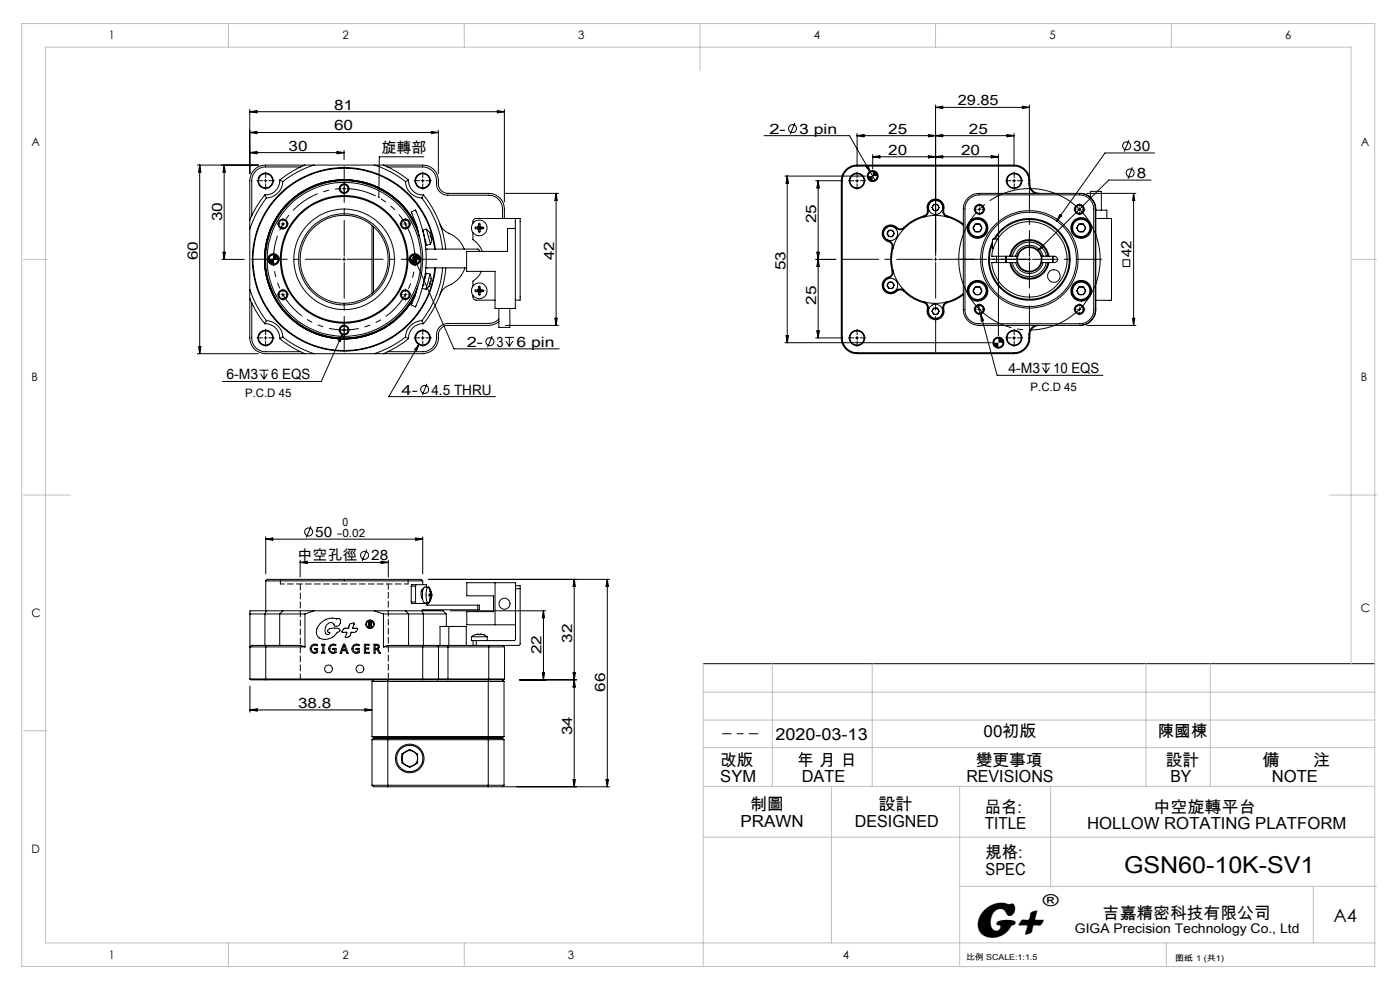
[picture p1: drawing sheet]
<svg xmlns="http://www.w3.org/2000/svg" width="297mm" height="210mm" viewBox="0 0 297 210" stroke-linecap="round" stroke-linejoin="round" font-family="sans-serif">
<g fill="none" stroke="#000" stroke-width=".21">
<path d="M41.9 35h12.9M42.4 35l.2 1.5h-.5zM42.4 35v40M47.6 35v20M47.6 35l.2 1.5h-.5zM53 23.2v13.7M53 23.7l1.5-.2v.4zM53 28.1l1.5-.2v.5zM53 28.1h40M53 23.7h54M53 32.4h20M53 32.4l1.5-.3v.5z"/>
<path d="M56 38.3h.7M56.3 38v.7M59.3 38.2a3 3 0 0 1-3.1 3.1M59.3 38.2l.7 .3M60 38.5a3.7 3.7 0 0 1-3.5 3.5M63.8 35.4h-7.5a2.88 2.88 0 0 0-2.9 2.9v7.5M64.7 35a22.5 22.5 0 0 0-5.4 3.2M66.6 35a20.7 20.7 0 0 0-6.6 3.5M71.5 32.1l1.5 .3-1.5 .2zM73 39.7v.6M73 31.9v2M79.4 35a20.7 20.7 0 0 1 6.6 3.5"/>
<path d="M81.4 35a22.5 22.5 0 0 1 5.3 3.2M82.2 35.4h7.5a3 3 0 0 1 2.9 3.6 2.41 2.41 0 0 0 2.4 2.4h8.7a2.93 2.93 0 0 1 2.9 2.9v2M86 38.5a3.7 3.7 0 0 0 3.5 3.5M86.7 38.2a3 3 0 0 0 3.1 3.1M86.7 38.2l-.7 .3M89.3 38.3h.7M89.7 38v.7M89.9 33.3h-9.4l-.1 8.5M91.5 27.9l1.5 .2-1.5 .3zM93 27.6v9.3M105.5 23.5l1.5 .2-1.5 .2zM107 23.2v19.7"/>
<path d="M162.1 28.8h18.1l4.4 7.7M166.5 37.4h17.2M167 37.4v35.3M167 37.4l.3 1.5h-.5zM168.6 26.1l-1 2.4M173 38.3h5.5M173.6 38.3v33.4M173.6 38.3l.2 1.6h-.5zM178.5 38.3v33.4M181.5 38.3h.6M181.8 38v.7M181.8 35a3.4 3.4 0 0 0-3.3 3.3"/>
<path d="M181.8 35h33.3M181.8 28.3v6.7M181.8 28.8h33.3M181.8 28.8l1.5-.3v.5zM183.7 35.3l.4-.2 .5 1.4zM184.6 36.5l1 1.7M185.1 33.3h26.7M185.1 32.8v3.1M185.1 33.3l1.6-.3v.5zM185.1 36.4h-.1a1.05 1.05 0 0 0-.8 1M186.1 37.4v.1a.97 .97 0 0 1-1 .8M197 28.5l3 .5v-.5l-3 .5z"/>
<path d="M197 33v.5l3-.5v.5zM198.5 22.3v31.2M198.5 22.8l1.5-.3v.5zM198.5 22.8h19.9M210.3 33l1.5 .3-1.5 .2zM211.8 32.8v38.4M213.6 28.5l1.5 .3-1.5 .2zM214.8 38.3h.7M215.1 38v.7M215.1 35a3.6 3.6 0 0 1 3.4 4.4 1.95 1.95 0 0 0 2 1.6M215.1 28.3v6.7M216.9 22.5l1.5 .3-1.5 .2z"/>
<path d="M218.4 22.3v15.9M239.5 29.7l-1 2.5M240.2 35.5l-.9 2.4M244.2 38.2h-9l-15 14.9M244.9 32.4h-10.5l-10.2 14.5M47.1 55h4.7M47.3 53.5h.5l-.2 1.5zM56.2 41.3a22.9 22.9 0 0 0-3.2 5.4M56.2 41.3l.3 .7M56.5 42a21.8 21.8 0 0 0-3.5 6.6M57.7 55h.6M58 54.7v.6"/>
<path d="M58 54h-.1a.91 .91 0 0 0-.9 1M59 55a1.02 1.02 0 0 1-1 1M59.7 47.5h.7M60 47.2v.7M72.7 55h.6M72.7 40h.6M73 54.7v.6M78.9 47.8v14.5M79.2 48.1v13.9M85.7 47.5h.6M86 47.2v.7M87.6 54.7l.4-.2 .4 1.4z"/>
<path d="M87.6 54.1l.8 1.8M87.6 54.1l.8 1.3-.4 .2zM87.7 55h.6M88 54.7v.6M88 54a1.02 1.02 0 0 0-1 1M88.4 55.9l7.9 18.1h22.3M88.4 48.1a16.9 16.9 0 0 0-24.1-7.6 16.9 16.9 0 0 0-4.6 24.9 16.9 16.9 0 0 0 25.2 1.5M88.5 48.3a16.9 16.9 0 0 0-24.1-7.8 16.9 16.9 0 0 0-4.7 24.9 16.9 16.9 0 0 0 25.2 1.5M88.7 49a16.8 16.8 0 0 0-25.5-7.6 16.8 16.8 0 0 0-.8 26.7 16.8 16.8 0 0 0 25.9-6.2M88.9 49.9h.1M89 50.2l-.2-.5a16.9 16.9 0 0 0-1.6-4.7l.9-.5a24.1 24.1 0 0 1 0 20.6l-.9-.4 1.5-4M89 55l-.1 .4a.88 .88 0 0 1-.9 .6"/>
<path d="M89.5 42a20.7 20.7 0 0 1 4.4 10.8M89.8 41.3a21.2 21.2 0 0 1 4.7 11.5M89.8 41.3l-.3 .7M89.9 49.6h.1M90.1 58.7l.1 .1M90.3 51.3h-.1M90.3 56.8h8.7M90.3 52.8h11.2l.2 .5M90.5 48.6l.6 .7M90.5 48.6l.8 3.2M90.5 48.6l-.8 .2 .8 3v.2l.8-.2M91.1 49.3h.1"/>
<path d="M91.1 49.3l.3 .5-.1 .1 .2 .4v.6M91.2 58.2l.2 .9M91.2 58.2l-.8-.2-.8 3.2 .7 .2M91.2 58.2l-.9 3.2M91.4 59.1h.1M91.4 59.1v.6h-.1l-.1 .3 .1 .1-.3 .6M91.5 50.9l-.2 .9M91.5 50.9h.1M92.2 52.8a19.3 19.3 0 0 0-29.6-14.1 19.3 19.3 0 0 0 .3 32.8 19.3 19.3 0 0 0 29.4-14.7M92.4 52.8a19.5 19.5 0 0 0-29.8-14.2 19.5 19.5 0 0 0 .3 33 19.5 19.5 0 0 0 29.5-14.8M93.3 47.5a4.6 4.6 0 0 0 2.9 2.5l1.3 1.2 1 1.6M93.9 56.8a21 21 0 0 1-4.4 11.2"/>
<path d="M94.6 56.8a21.3 21.3 0 0 1-4.8 11.9M98.6 56.8a6.4 6.4 0 0 1-4 4.1l-.8 .7-.5 .9M100.3 49.3v1.5l1.3 1.2 .7 1.3M101.4 48.4h.6M101.4 48.1v.4M101.5 47.5a.32 .32 0 0 1 .4 .1 .32 .32 0 0 1-.1 .4l.2 .1a.35 .35 0 0 1 .3 0 .35 .35 0 0 1 .2 .4 .46 .46 0 0 0-.6 .1 .46 .46 0 0 0-.1 .6 .28 .28 0 0 1-.3-.1 .28 .28 0 0 1 0-.4l-.1-.1a.35 .35 0 0 1-.4 0 .35 .35 0 0 1-.1-.4 .48 .48 0 0 0 .5-.1 .48 .48 0 0 0 .1-.6zM101.5 48h.3M101.5 48.7h.3M101.7 48v.7M102 48.1v.4M102.1 57.6l-.5 .9-1.3 1.1v1.1M107 46.3a7.2 7.2 0 0 0-.2-3.2 3.3 3.3 0 0 0-3.1-2.1h-8.7a2.16 2.16 0 0 1-2-2.7 3.3 3.3 0 0 0-3.3-3.3h-33.4a3.3 3.3 0 0 0-3.3 3.3v33.4a3.4 3.4 0 0 0 3.3 3.3h33.4a3.4 3.4 0 0 0 3.3-4 2.04 2.04 0 0 1 2-2h8.7l1.3-.3 .8-.5"/>
<path d="M107.2 41h11.3M109.3 46.3v19.1h-4.3v-7.8h-6v-4.3h8.7v-4.8h1.6M109.3 46.3h1v17.4h-1M109.3 46.3h-8.3a.78 .78 0 0 0-.7 1M118 41v28M118 41l.2 1.5h-.5zM173 55h4.3M173.3 53.5h.5l-.2 1.5zM173.6 55l.2 1.5h-.5zM188.6 48.9h.7l.4 .6-.4 .7h-.7l-.4-.7zM188.6 59.9h.7l.4 .6-.4 .7h-.7l-.4-.7zM189.4 57.4a1.41 1.41 0 0 1-1.2 1.7 1.62 1.62 0 0 0-.5 2.5 1.62 1.62 0 0 0 2.6-.1l.9-.2 .7 .4"/>
<path d="M189.4 52.7a8.8 8.8 0 0 0 0 4.7M189.4 57.4a9.4 9.4 0 0 0 2.5 4.3M191.9 48.4a1.39 1.39 0 0 1-2.1-.2 1.62 1.62 0 0 0-2.4 .8 1.62 1.62 0 0 0 1.3 2.1l.6 .6 .1 1M191.9 48.4a9.9 9.9 0 0 0-2.5 4.3M196 46a10.1 10.1 0 0 0-4.1 2.4M196 46a1.44 1.44 0 0 0 .9-1.9 1.61 1.61 0 0 1 1.9-1.7 1.61 1.61 0 0 1 1.2 2.3l.3 .9 .7 .4M196 46a9.1 9.1 0 0 1 5 0M198.1 43.3h.8l.3 .7-.3 .7h-.8l-.4-.7zM198.2 55h.6M198.5 54.7v.6M201 46l1.6 .7 1.8 1.1M204.4 47.5a11.6 11.6 0 0 0-3.8-1.9 1.7 1.7 0 0 1-.3-1.8 1.83 1.83 0 0 0-2.3-1.5 1.83 1.83 0 0 0-1.3 2.4 1.25 1.25 0 0 1-1.3 1.3 11.8 11.8 0 0 0-4 2.5 1.7 1.7 0 0 1-1.7-.6 1.81 1.81 0 0 0-2.5 1.1 1.81 1.81 0 0 0 1.5 2.3 1.39 1.39 0 0 1 .4 1.9 16.2 16.2 0 0 0 .1 4.9l-.2 .3a2.97 2.97 0 0 0-1.8 1.7 1.81 1.81 0 0 0 1 2 1.81 1.81 0 0 0 2.2-.4 1.4 1.4 0 0 1 1.8 .5 11.6 11.6 0 0 0 4.1 2.2 1.7 1.7 0 0 1 .4 1.8 1.83 1.83 0 0 0 2.2 1.6 1.83 1.83 0 0 0 1.3-2.4 1.29 1.29 0 0 1 1.4-1.4l1.6-.7 1.2-.8"/>
<path d="M205.4 42l1-.7 1.3-.3h21.4a3.4 3.4 0 0 1 3.4 3.3v21.4a3.4 3.4 0 0 1-3.4 3.3h-21.4a3.4 3.4 0 0 1-3.3-3.3v-21.4l.2-1.2zM205.4 42.4l1-.8 1.3-.3h21.3a3 3 0 0 1 3 3v21.4a2.93 2.93 0 0 1-3 3h-21.3a3 3 0 0 1-3-3v-21.8l.3-.8zM206.8 44.7a1 1 0 0 1 .9-1.3 1 1 0 0 1 1.1 1.1 1 1 0 0 1-1.3 .9M206.9 47.5h1l.4 .9-.4 .8h-1l-.5-.8zM207.4 44.4h.7M207.8 44.1v.7M210.9 50.7a8.7 8.7 0 0 1 14.7-.5 8.7 8.7 0 0 1-6.2 13.4 8.7 8.7 0 0 1-9.2-11.5l.3-.8M211.1 50.7a8.5 8.5 0 0 1 14.4-.2 8.5 8.5 0 0 1-6.4 13 8.5 8.5 0 0 1-8.6-11.7M211.4 54.4v1.3M211.6 50.7l-1 .1-.1 1.9h.2M213.4 54.4v1.3M214.2 55.7a4.2 4.2 0 0 0 4.2 3.5 4.2 4.2 0 0 0 4.1-3.5"/>
<path d="M214.2 54.4a4.2 4.2 0 0 1 4.2-3.6 4.2 4.2 0 0 1 4.1 3.6M214.4 55.7a4 4 0 0 0 4 3.3 4 4 0 0 0 3.9-3.3M214.4 54.4a4 4 0 0 1 4-3.4 4 4 0 0 1 3.9 3.4M214.8 55.7a3.7 3.7 0 0 0 3.6 3 3.7 3.7 0 0 0 3.6-3M214.8 54.4a3.7 3.7 0 0 1 3.6-3 3.7 3.7 0 0 1 3.6 3M215.4 55.7a3 3 0 0 0 3 2.3 3 3 0 0 0 2.9-2.3M215.4 54.4a3 3 0 0 1 3-2.4 3 3 0 0 1 2.9 2.4M215.8 54.4h-5.4a8 8 0 0 1 12.2-6.2 8 8 0 0 1 0 13.6 8 8 0 0 1-12.2-6.1h5.4M215.8 55.7a2.67 2.67 0 0 0 2.6 2 2.67 2.67 0 0 0 2.5-2M215.8 54.4a2.65 2.65 0 0 1 2.6-2.1 2.65 2.65 0 0 1 2.5 2.1M215.8 54.4v1.3M218.1 55h.6"/>
<path d="M218.4 54.7v.6M219.6 41a2.48 2.48 0 0 1-1.3-2.7 3.1 3.1 0 0 0-3.2-3.1h-33.3a3.1 3.1 0 0 0-3.1 3.1v33.4a3.1 3.1 0 0 0 3.1 3.1h33.3a3.2 3.2 0 0 0 3.2-3.8l.3-1.1 1-.9M220.9 54.4h2.8a.67 .67 0 0 1 .7 .6 .67 .67 0 0 1-.7 .7h-2.8M220.9 54.4v1.3M221.2 51.9l.3 .3-1.3 .9zM223.3 54.4v1.3M224.8 45.5l.4 .3-1 1.1zM228 44.7a1.01 1.01 0 0 1 .9-1.3 1.01 1.01 0 0 1 1.1 1.1 1.01 1.01 0 0 1-1.3 .9M228.6 44.4h.7M228.9 47.5h.9l.5 .9-.5 .8h-.9l-.5-.8zM229 44.1v.7M229 41a3.4 3.4 0 0 1 3.4 3.3v21.4a3.4 3.4 0 0 1-3.4 3.3"/>
<path d="M230.5 41h10.5M231.3 41.8v-1.2h2.3v4M232.4 49.8v.1M232.5 46.3h3.3v17.4h-3.3M232.5 44.6h2.3v1.7M238.2 55.1h1.5v1.4h-1.5zM240.5 41v28M240.5 41l.2 1.5h-.5zM41.9 75h12.9M42.1 73.5h.5l-.2 1.5zM53 61.4a21.8 21.8 0 0 0 3.5 6.6M53 63.4a21.1 21.1 0 0 0 3.2 5.3"/>
<path d="M53.4 64.2v7.5a2.88 2.88 0 0 0 2.9 2.9h7.5M55 78.5h2M55.3 79.3l.7 1.1M56 71.7h.7M56 78.5v1.9M56.2 68.7a3 3 0 0 1 3.1 3.1M56.3 71.4v.6M56.5 68a3.7 3.7 0 0 1 3.5 3.5M56.5 68l-.3 .7M56.7 79.3l-.7 1.1M59.3 71.8a21.1 21.1 0 0 0 5.4 3.2M59.7 62.5h.7"/>
<path d="M60 71.5a21.8 21.8 0 0 0 6.6 3.5M60 71.5l-.7 .3M60 62.2v.7M72.6 70.9l-4.4 10h-21M72.6 70.9l-.4 1.5-.4-.2zM72.7 70h.6M73 69.7v.6M85.7 62.5h.6M86 71.5a21.8 21.8 0 0 1-6.6 3.5M86 71.5l.7 .3M86 62.2v.7M86.7 71.8a21.1 21.1 0 0 1-5.3 3.2"/>
<path d="M88.1 62.8l-1.8 2.7-1.4 1.4M88.1 62.6l-1.2 2.1-2 2.2M88.9 73l-6.4 11.1h22.6M88.9 73l-.5 1.4-.5-.3zM89.3 71.7h.7M89.5 68a3.7 3.7 0 0 0-3.5 3.5M89.5 68l.3 .7M89.7 71.4v.6M89.8 60.4h.1M89.8 68.7a3 3 0 0 0-3.1 3.1M91 60.7l-.7 .7M91 60.7h.1"/>
<path d="M100.3 62.7a.73 .73 0 0 0 .7 1h4M101.4 61.7h.6M101.4 61.5v.4M101.5 60.8a.32 .32 0 0 1 .4 .2 .32 .32 0 0 1-.1 .4l.2 .1a.35 .35 0 0 1 .3 0 .35 .35 0 0 1 .2 .3v.1a.46 .46 0 0 0-.6 0 .46 .46 0 0 0-.1 .6 .3 .3 0 0 1-.3-.1 .3 .3 0 0 1 0-.4l-.1-.1a.35 .35 0 0 1-.4 0 .35 .35 0 0 1-.1-.3v-.1a.48 .48 0 0 0 .5-.1 .48 .48 0 0 0 .1-.6zM101.5 61.3h.3M101.5 62h.3M101.7 61.3v.7M102 61.5v.4M104.4 71.3l-1 2.4M105.8 67.7l-.9 .7-.8 .2h-9.1a2.51 2.51 0 0 0-2.4 3.1 2.88 2.88 0 0 1-2.9 2.9h-7.5M105.8 65.4v4.1h2.4v-4.1M107.1 71.6h1.9"/>
<path d="M107.2 69h11.3M107.4 72.3l.7 1.2M108.1 71.6v1.9M108.8 72.3l-.7 1.2M117.7 67.5h.5l-.2 1.5zM166.5 72.7h43.8M166.8 71.2h.5l-.3 1.5zM173 71.7h5.5M173.3 70.2h.5l-.2 1.5zM181.5 71.7h.6M181.8 71.4v.6M191.9 61.7a9.6 9.6 0 0 0 4.1 2.3"/>
<path d="M196 64a1.4 1.4 0 0 1 .9 1.9 1.62 1.62 0 0 0 1.9 1.7 1.62 1.62 0 0 0 1.2-2.2l.3-1 .7-.4M196 64a10 10 0 0 0 5 0M198.1 65.4h.8l.3 .6-.3 .7h-.8l-.4-.7zM204.4 62.3l-1.8 1.1-1.6 .6M206.8 65.9a1 1 0 0 1 .9-1.3 1 1 0 0 1 1.1 1.1 1 1 0 0 1-1.3 .9M206.9 60.8h1l.4 .9-.4 .8h-1l-.5-.8zM207.4 65.6h.7M207.5 64.7l.5 1.9M207.8 65.3v.7M208 66.6l3.5 13h22.5M208 66.6l.7 1.4-.5 .1zM211.8 71.7h-.1a.97 .97 0 0 0-.9 1"/>
<path d="M212.8 72.7a1.02 1.02 0 0 1-1 1M214.8 71.7h.7M215.1 71.4v.6M220.5 69a2.1 2.1 0 0 0-2 2.7 3.4 3.4 0 0 1-3.4 3.3h-33.3a3.4 3.4 0 0 1-3.3-3.3M220.9 77.2h1.9M221.2 78l.7 1.1M221.9 77.2v1.9M222.6 78l-.7 1.1M228 65.9a1.01 1.01 0 0 1 .9-1.3 1.01 1.01 0 0 1 1.1 1.1 1.01 1.01 0 0 1-1.3 .9M228.6 65.6h.7M228.9 60.8h.9l.5 .9-.5 .8h-.9l-.5-.8zM229 65.3v.7"/>
<path d="M230.5 69h10.5M232.4 60.1v.1M240.2 67.5h.5l-.2 1.5zM90.6 81.4l-1 2.4M56.4 113.9v7.8M56.4 114.4h33.3M56.4 114.4l1.5-.3v.5zM63.7 118.8v3.6M63.7 119.3h18.7M63.7 119.3l1.5-.2v.4zM66 111.6l-1 2.4M77.8 116.6l-1 2.4"/>
<path d="M80.9 119.1l1.5 .2-1.5 .2zM82.4 118.8v3.6M88.2 114.1l1.5 .3-1.5 .2zM89.7 113.9v7.8M53 130.2h3.2M56.2 130.2h3.1M56.2 130.2v6.7M56.4 136.9h-1.6a2.09 2.09 0 0 0-1.8 .3h11.7M56.4 136.9h7.4l.9 .3M56.4 123.2h33.3M56.4 123.2l.3-.3h32.7l.3 .3M56.4 123.2v6.4"/>
<path d="M56.4 136.9v7.3M56.6 129.6h3.4M56.6 129.6h-3.6v14.4M56.6 129.6l-.4 .6M59.3 130.2h5.4M59.3 130.2v6.7M59.5 122.9v1M60 129.6h6.6M60 129.6l-.7 .6M64.7 130.2v7M66.1 136.8l.7-.2 .5 .1v.3a.76 .76 0 0 0-1.2 .4 .76 .76 0 0 0 1 .9v-.5h-.4v-.3h.7v.9a1.01 1.01 0 0 1-1.4-.2 1.01 1.01 0 0 1 .1-1.4zM66.6 129.6h12.8"/>
<path d="M66.6 129.6l-1.9 .6M67.9 132.2a3.6 3.6 0 0 1 3.6-.9l.3-.1a.92 .92 0 0 1 .4 1 .92 .92 0 0 1-.9 .7l-.3-.2a.9 .9 0 0 0-.9-.7 .9 .9 0 0 0-.9 .7 1.21 1.21 0 0 0 .3 1.9l.3-.1 .2-.3a.34 .34 0 0 1-.5-.4 2.19 2.19 0 0 1 2.6-.3 .6 .6 0 0 1-.6 .7 2.79 2.79 0 0 1-4 .9 2.03 2.03 0 0 1 .4-2.9zM68.3 136.7h.6v.2h-.2v1.5h.2v.2h-.6v-.2h.2v-1.5h-.2zM70.1 136.8l.9-.1h.2v.3a.76 .76 0 0 0-1.2 .4 .76 .76 0 0 0 1 .9v-.5h-.4v-.3h.7v.9a1.01 1.01 0 0 1-1.4-.2 1.01 1.01 0 0 1 .2-1.4zM72.8 136.7h.3l.8 1.9h-.3l-.2-.6h-.8l-.2 .6h-.3zM73 136.9h.1M73 136.9l.3 .9h-.6zM73.8 133.3a.87 .87 0 0 0-1.2 .8l1 .1-.4 .9a.85 .85 0 0 0 1.1-.3l.2-.5M73.8 133.3l.2-.3a.77 .77 0 0 1 1.1-.8l-.3 1.1h1a.88 .88 0 0 1-1.1 .8l-.2 .1M73.8 133.3h.1M74.5 134.2v.1M75 136.8l1-.1h.2v.3a.76 .76 0 0 0-1.3 .4 .76 .76 0 0 0 1.1 .9v-.5h-.5v-.3h.7v.9a1.01 1.01 0 0 1-1.4-.2 1.01 1.01 0 0 1 .2-1.4z"/>
<path d="M77.3 136.7h1v.2h-.8v.6h.7v.2h-.7v.7h.8v.2h-1zM78.1 131.8l.8 .2v.3l-.3 .2 .4 .5h-.3l-.3-.5-.1 .5h-.2zM78.3 132h.3l.1 .3-.4 .1zM79.3 136.7h.6a.51 .51 0 0 1 .5 .2 .51 .51 0 0 1 0 .6l-.3 .2 .6 .9h-.3l-.5-.8h-.3v.8h-.3zM79.4 129.6h6.6M79.4 129.6l2 .6M79.6 136.9h.3a.34 .34 0 0 1 .4 .3 .34 .34 0 0 1-.4 .3h-.3zM80.1 137.7h.1M81.4 130.2h5.3M81.4 137.2h11.6M81.4 130.2v7M86 129.6h3.5"/>
<path d="M86 129.6l.7 .6M86.7 130.2h3.1M86.7 130.2v6.7M87.2 127.7l.1 .3h1M87.2 124.3h1M87.2 127.7h1M87.2 124.3v3.4M88.2 127.7l.1 .3M88.2 124.3v3.4M88.3 124l-.1 .3M88.3 124h2.2v.6M88.3 128h2"/>
<path d="M88.3 124h-1l-.1 .3M89.4 125.4h.2M89.5 129.6h4.5l.7 .6M89.5 129.6l.3 .6M89.6 129.4h.1M89.6 127h.1M89.7 136.9h-7.4l-.9 .3M89.7 136.9h2.9M89.7 123.2v.8M89.7 129.4v.2M89.7 136.9v7.3M89.7 129.4h11.7"/>
<path d="M89.7 125a1.68 1.68 0 0 0-.1 2M89.8 130.2h4.9M89.8 130.2v6.7M90.3 128l.4 .4h10.7M90.3 128h.2M90.5 128v.2l.3 .2M90.5 127.9v.1M90.9 122.9h38.4M91.1 124.7l.4 .8v.5M91.2 125.1l-.3-.5h-.9a3.3 3.3 0 0 0-.3 2.7l.3 .6h.9l.3-.6M91.2 127l.1 .1M91.3 126h-.3v.4h.3"/>
<path d="M91.3 126.4v.2M91.3 126.4h.1M91.3 126h.1M91.3 125.4l.1 .4M91.3 125.4v.4M91.3 125.8v.2M91.3 126.6v.5M91.3 125.4h-.1M91.3 126.6h.1M91.3 125.8h.1M91.4 125.8v.2M91.4 126.6l-.1 .5"/>
<path d="M91.4 126h.1M91.4 126.4v.2M91.4 126.4h.1M91.5 126l-.2-.7a.56 .56 0 0 0-.6-.7l-.2 .5-.1 1.1a1.81 1.81 0 0 0 .4 1.7l.4-.4 .3-1.1M91.5 126v.4M91.5 126.4v.6l-.4 .8M91.5 126h.1M91.5 126.4h.1M92.6 136.9h2.4M92.6 136.9l.4 .3M93 137.2h14M93 137.2v6.8"/>
<path d="M94.7 130.2v2.7M95 136.9h8.7M95 136.9v7.3M95.2 132.9h-1.9v4M95.2 132.9h3.7v4M95.2 132.9v4M95.5 129.6h20.3M100 135.1v.8h.4M100 135.1h3.4M100.4 135.9h.6M100.4 135.9v1M100.9 134.6l-.9 .5"/>
<path d="M100.9 134.6h.1M100.9 134.6h1.6M101 135.9v1M101.4 128.4h.3v1h-.3M101.4 128.4v1M102.5 134.6l.9 .5M102.5 134.6h.1M103.4 135.1v.8M103.7 136.9h2.9M103.7 136.9v7.3M105 123.6v8.9M106.6 136.9l.4 .3"/>
<path d="M107 137.2v6.8M109.4 124.2h.9v.7M109.4 132.5h-10.4v-2.8h5.7v-3.3h-5.7v-2.8h10.4l-.1 12.2-8.3 .1M109.4 124.9h.9M110.3 124.9v11.8l-.3 .2h-3.4M115.3 129.6v14.6M115.3 129.6l.2 1.4h-.5zM121.8 122.9v44M121.8 122.9l.3 1.5h-.5zM128.8 122.9l.3 1.5h-.5zM128.8 122.9v44M53 144l.2 .2h3.2"/>
<path d="M53 144h40M53 150.6l1.5-.3v.5zM53 145.5v5.6M53 150.6h25.9M56.4 144.2h33.3M77.4 150.3l1.5 .3-1.5 .2zM78.9 156.9h28M78.9 144.6h28M78.9 156.2h28M78.9 144.6v11.6M78.9 156.9v9.7M78.9 156.2l.4 .4"/>
<path d="M79.3 156.6h3M79.3 156.6l-.4 .3M79.3 144.2l-.4 .4M82.3 144.2v22.7M82.3 156.6h21.3M85.3 159.9l1.6-.9 1.7 .9v1.9l-1.7 1-1.6-1zM89.7 144.2h3.1M92.8 144.2h2.2M93 144h14M93 144l-.2 .2M95 144.2h8.7M103.6 156.6h3"/>
<path d="M103.6 144.2v22.7M106.6 156.6l.3 .3M106.6 144.2l.3 .4M106.9 144.6v11.6M106.9 156.9v9.7M106.9 156.2l-.3 .4M107 144l-.2 .2h-3.1M110.2 144.2h12.1M115 142.7h.5l-.2 1.5zM121.6 142.7h.5l-.3 1.5zM121.8 144.2l.3 1.5h-.5zM149.2 140.8h142.4"/>
<path d="M78.9 166.6h28M78.9 166.6l.4 .3h3M82.3 166.9h21.3M106.7 166.9h22.6M106.9 166.6l-.3 .3h-3M121.6 165.4h.5l-.3 1.5zM128.6 165.4h.5l-.3 1.5z"/>
<circle cx="56.3" cy="38.4" r="1.51"/>
<circle cx="56.3" cy="38.3" r="1.63"/>
<circle cx="89.7" cy="38.4" r="1.5"/>
<circle cx="89.7" cy="38.3" r="1.63"/>
<circle cx="168.1" cy="27.3" r=".85"/>
<circle cx="181.8" cy="38.4" r="1.5"/>
<circle cx="181.8" cy="38.4" r="1.65"/>
<circle cx="185.1" cy="37.3" r="1.17"/>
<circle cx="185.1" cy="37.4" r="1"/>
<circle cx="215.1" cy="38.4" r="1.5"/>
<circle cx="215.1" cy="38.4" r="1.65"/>
<circle cx="239" cy="30.9" r=".85"/>
<circle cx="239.7" cy="36.7" r=".85"/>
<circle cx="58" cy="55" r=".99"/>
<circle cx="58" cy="55" r="1.21"/>
<circle cx="60" cy="47.5" r="1.03"/>
<circle cx="60" cy="47.5" r=".84"/>
<circle cx="73" cy="55" r="10.7"/>
<circle cx="73" cy="55" r="9.3"/>
<circle cx="73" cy="55" r="13.5"/>
<circle cx="73" cy="55" r="16.7"/>
<circle cx="73" cy="55" r="9.7"/>
<circle cx="73" cy="40" r=".83"/>
<circle cx="73" cy="55" r="13.3"/>
<circle cx="73" cy="40" r="1.04"/>
<circle cx="73" cy="55" r="16.3"/>
<circle cx="86" cy="47.5" r=".84"/>
<circle cx="86" cy="47.5" r="1.04"/>
<circle cx="88" cy="55" r="1"/>
<circle cx="88" cy="55" r="1.2"/>
<circle cx="101.7" cy="48.3" r="1.66"/>
<circle cx="188.9" cy="49.5" r=".66"/>
<circle cx="188.9" cy="49.5" r="1.49"/>
<circle cx="198.5" cy="44" r="1.5"/>
<circle cx="198.5" cy="44" r=".66"/>
<circle cx="207.4" cy="48.4" r="2.19"/>
<circle cx="207.4" cy="48.3" r="1.84"/>
<circle cx="207.4" cy="48.4" r="2.01"/>
<circle cx="207.4" cy="48.3" r=".83"/>
<circle cx="207.8" cy="44.4" r="1.02"/>
<circle cx="207.8" cy="44.4" r=".84"/>
<circle cx="218.4" cy="55" r="2.53"/>
<circle cx="218.4" cy="55" r="10"/>
<circle cx="218.4" cy="55" r="10.3"/>
<circle cx="223.6" cy="58.5" r="1.33"/>
<circle cx="229" cy="44.4" r="1.03"/>
<circle cx="229" cy="44.4" r=".84"/>
<circle cx="229.4" cy="48.4" r="2.01"/>
<circle cx="229.4" cy="48.3" r=".83"/>
<circle cx="229.4" cy="48.3" r="1.83"/>
<circle cx="229.4" cy="48.4" r="2.19"/>
<circle cx="56.3" cy="71.7" r="1.5"/>
<circle cx="56.3" cy="71.7" r="1.63"/>
<circle cx="60" cy="62.5" r="1.03"/>
<circle cx="60" cy="62.5" r=".84"/>
<circle cx="73" cy="70" r=".84"/>
<circle cx="73" cy="70" r="1.04"/>
<circle cx="86" cy="62.5" r=".84"/>
<circle cx="86" cy="62.5" r="1.04"/>
<circle cx="89.7" cy="71.7" r="1.49"/>
<circle cx="89.7" cy="71.7" r="1.63"/>
<circle cx="101.7" cy="61.7" r="1.66"/>
<circle cx="103.9" cy="72.5" r=".85"/>
<circle cx="181.8" cy="71.7" r="1.64"/>
<circle cx="181.8" cy="71.7" r="1.5"/>
<circle cx="188.9" cy="60.5" r=".66"/>
<circle cx="189" cy="60.5" r="1.5"/>
<circle cx="198.5" cy="66" r="1.5"/>
<circle cx="198.5" cy="66" r=".67"/>
<circle cx="207.4" cy="61.7" r="2.19"/>
<circle cx="207.4" cy="61.7" r="1.84"/>
<circle cx="207.4" cy="61.7" r="2.01"/>
<circle cx="207.4" cy="61.7" r=".83"/>
<circle cx="207.8" cy="65.6" r="1.03"/>
<circle cx="207.8" cy="65.6" r=".83"/>
<circle cx="211.8" cy="72.7" r="1.16"/>
<circle cx="211.8" cy="72.7" r="1"/>
<circle cx="215.1" cy="71.7" r="1.64"/>
<circle cx="215.1" cy="71.7" r="1.5"/>
<circle cx="229" cy="65.6" r=".83"/>
<circle cx="229" cy="65.6" r="1.04"/>
<circle cx="229.4" cy="61.7" r="2.01"/>
<circle cx="229.4" cy="61.7" r=".83"/>
<circle cx="229.4" cy="61.7" r="1.83"/>
<circle cx="229.4" cy="61.7" r="2.19"/>
<circle cx="90.1" cy="82.6" r=".84"/>
<circle cx="65.5" cy="112.8" r=".85"/>
<circle cx="77.3" cy="117.8" r=".85"/>
<circle cx="78.5" cy="132.4" r=".91"/>
<circle cx="78.5" cy="132.4" r=".8"/>
<circle cx="107" cy="128.1" r="1.17"/>
<circle cx="69.7" cy="141.9" r=".83"/>
<circle cx="76.4" cy="141.9" r=".83"/>
<circle cx="86.9" cy="160.9" r="2.78"/>
<circle cx="86.9" cy="160.9" r="3"/>
<circle cx="86.9" cy="160.9" r="1.66"/>
</g>
<path d="M232.7 50.6a15 15 0 0 0-25-6.1 15 15 0 0 0 6.6 24.9 15 15 0 0 0 18.7-17.7l-.3-1.1" fill="none" stroke="#000" stroke-width=".21" stroke-dasharray="30.5 1.3 1.3 1.3" stroke-dashoffset="2.4" stroke-linecap="butt"/>
<path d="M87.4 50.6a15 15 0 0 0-25.1-6.1 15 15 0 0 0 6.6 24.9 15 15 0 0 0 18.7-17.7l-.2-1.1" fill="none" stroke="#000" stroke-width=".21" stroke-dasharray="6.3 1.3 1.3 1.3 1.3 1.3" stroke-dashoffset=".5" stroke-linecap="butt"/>
<path d="M72.4 55h-19M73 54.3v-19M73 55.7v19M73.7 55h19M197.8 55h-19M198.5 54.3v-19M198.5 55.7v19M199.2 55h19" fill="none" stroke="#000" stroke-width=".21" stroke-dasharray="30.5 1.3 1.3 1.3" stroke-dashoffset="22.9"/>
<g fill="none" stroke="#000" stroke-width=".21" stroke-dasharray="30.5 1.3 1.3 1.3">
<path d="M55.7 38.3h-1.2M56.4 37.7v-1.2M56.4 39v1.2M57 38.3h1.2M72.4 40h-.5M73 39.3v-.5M73.7 40h.5M89 38.3h-1.1M89.7 37.7v-1.2M89.7 39v1.2M90.4 38.3h1.1M181.2 38.3h-1.2"/>
<path d="M181.8 37.7v-1.2M181.8 39v1.2M182.5 38.3h1.2M214.5 38.3h-1.2M215.2 37.7v-1.2M215.2 39v1.2M215.8 38.3h1.2M57.4 55h-.8M57.4 55h-.7M58 54.3v-.7M58 55.7v.7M58 54.3v-.6"/>
<path d="M58 55.7v.6M58.7 55h.7M59.4 47.5h-.5M60 46.8v-.5M60 48.2v.5M60.7 47.5h.5M73 40.7v.5M85.3 47.5h-.5M86 46.8v-.5M86 48.2v.5M86.7 47.5h.5M87.4 55h-.8"/>
<path d="M88 54.3v-.7M88 55.7v.7M88.7 55h.7M101 48.3h-.3M101.7 47.7v-.4M101.7 49v.3M102.4 48.3h.3M207.1 44.4h-.5M207.8 43.7v-.5M207.8 45.1v.5M208.4 44.4h.5M228.3 44.4h-.5"/>
<path d="M229 43.7v-.5M229 45.1v.5M229.7 44.4h.5M55.7 71.7h-1.2M56.4 71v-1.2M56.4 72.3v1.2M57 71.7h1.2M59.4 62.5h-.5M60 61.8v-.5M60 63.2v.5M60.7 62.5h.5M72.4 70h-.5"/>
<path d="M73 69.3v-.5M73 70.7v.5M73.7 70h.5M85.3 62.5h-.5M86 61.8v-.5M86 63.2v.5M86.7 62.5h.5M89 71.7h-1.1M89.7 71v-1.2M89.7 72.3v1.2M90.4 71.7h1.1M101 61.7h-.3"/>
<path d="M101.7 61v-.4M101.7 62.3v.4M102.4 61.7h.3M181.2 71.7h-1.2M181.8 71v-1.2M181.8 72.3v1.2M182.5 71.7h1.2M207.1 65.6h-.5M207.8 64.9v-.5M207.8 66.3v.5M208.4 65.6h.5M214.5 71.7h-1.2"/>
<path d="M215.2 71v-1.2M215.2 72.3v1.2M215.8 71.7h1.2M228.3 65.6h-.5M229 64.9v-.5M229 66.3v.5M229.7 65.6h.5M86.6 122.9v1"/>
</g>
<path d="M217.7 55h-14.6M218.4 54.3v-14.6M218.4 55.7v14.6M219.1 55h14.6" fill="none" stroke="#000" stroke-width=".21" stroke-dasharray="30.5 1.3 1.3 1.3" stroke-dashoffset="25.1"/>
<path d="M153.3 155.6h7.5" fill="none" stroke="#000" stroke-width=".21" stroke-dasharray="30.5 1.3 1.3 1.3" stroke-dashoffset="28.6"/>
<path d="M59.5 123.9h27.1" fill="none" stroke="#000" stroke-width=".21" stroke-dasharray="1.3 .6" stroke-dashoffset=".4"/>
<path d="M63.7 123.9v20.3" fill="none" stroke="#000" stroke-width=".21" stroke-dasharray="1.3 .6"/>
<path d="M82.4 123.9v20" fill="none" stroke="#000" stroke-width=".21" stroke-dasharray="1.3 .6" stroke-dashoffset=".2"/>
<g fill="none" stroke="#c0c0c0" stroke-width=".21">
<path d="M4.6 5h287v200h-287zM48.5 5v5M98.5 5v5M148.5 5v10M198.5 5v5M248.5 5v5M5 55h5M287 55h5M5 105h10M282 105h10M5 155h5M149.2 152.7h142.4"/>
<path d="M149.2 146.8h142.4M149.2 140.8v64.2M149.2 158.6h142.4M163.8 140.8v26M185 140.8v26M243.1 140.8v26M256.8 140.8v26M286.6 140.8v-130.8h-277v190h282M149.2 177.6h142.4M176.4 166.8v33.2M203.6 166.8v38.2M222.9 166.8v21.2"/>
<path d="M291.6 166.8h-142.4M203.6 188h88.4M278.6 188v12M48.5 200v5M98.5 200v5M247.4 200v5"/>
</g>
<g fill="#000">
<path d="M80.3 41.7l.2 .1-.1 .2v-.2v.2l-.2-.1z"/>
<path d="M87 55v.2a.97 .97 0 0 0 1 .8v-1zM88 54v1h1a1.02 1.02 0 0 0-1-1zM57 55a.95 .95 0 0 0 1 1v-1zM58 54v1h1a1.02 1.02 0 0 0-1-1z"/>
<path d="M210.8 72.7a1.02 1.02 0 0 0 1 1v-1zM211.8 71.7v1h1a1.02 1.02 0 0 0-1-1zM184.1 37.4v.1a.97 .97 0 0 0 1 .8v-.9zM185.1 36.4v1h1v-.3a.96 .96 0 0 0-1-.7z"/>
</g>
<text font-size="11" x="206.4" y="198.7">G+</text>
<text font-size="4.9" x="238.5" y="185.2">GSN60-10K-SV1</text>
<text font-size="3.9" x="282.9" y="195.5">A4</text>
<g font-size="3.5">
<text x="164.5" y="157">2020-03-13</text>
<text x="208.7" y="156.4">00初版</text>
<text x="245.6" y="156.4">陳國棟</text>
<text x="152.8" y="162.4">改版</text>
<text x="152.8" y="165.9">SYM</text>
<text x="169.1" y="162.4">年 月 日</text>
<text x="170.1" y="165.9">DATE</text>
<text x="205" y="165.9">REVISIONS</text>
<text x="207" y="162.4">變更事項</text>
<text x="247.4" y="162.4">設計</text>
<text x="248.3" y="165.9">BY</text>
<text x="267.8" y="162.4">備</text>
<text x="269.8" y="165.9">NOTE</text>
<text x="278.6" y="162.4">注</text>
<text x="159.1" y="171.9">制圖</text>
<text x="186.4" y="171.9">設計</text>
<text x="208.9" y="172.4">品名:</text>
<text x="244.7" y="172.4">中空旋轉平台</text>
<text x="157.1" y="175.4">PRAWN</text>
<text x="181.3" y="175.4">DESIGNED</text>
<text x="208.9" y="175.9">TITLE</text>
<text x="230.6" y="175.9">HOLLOW ROTATING PLATFORM</text>
<text x="209.1" y="182.1">規格:</text>
<text x="209.1" y="185.6">SPEC</text>
<text x="221.2" y="192.2">®</text>
<text x="234" y="194.8">吉嘉精密科技有限公司</text>
</g>
<text font-size="3.2" x="80.9" y="32.4">旋轉部</text>
<g font-size="3">
<text x="70.9" y="23.3">81</text>
<text x="203.2" y="22.3">29.85</text>
<text x="70.9" y="27.7">60</text>
<text x="163.2" y="28.3">2-</text>
<text x="169.5" y="28.3">3 pin</text>
<text x="188.4" y="28.3">25</text>
<text x="205.5" y="28.3">25</text>
<text x="61.2" y="31.9">30</text>
<text x="188.4" y="32.8">20</text>
<text x="203.9" y="32.8">20</text>
<text x="240.4" y="32">30</text>
<text x="241.2" y="37.8">8</text>
<text x="47.1" y="46.9" transform="rotate(-90 47.1 46.9)">30</text>
<text x="173.1" y="47.4" transform="rotate(-90 173.1 47.4)">25</text>
<text x="42" y="55.2" transform="rotate(-90 42 55.2)">60</text>
<text x="117.6" y="55.2" transform="rotate(-90 117.6 55.2)">42</text>
<text x="166.6" y="57.4" transform="rotate(-90 166.6 57.4)">53</text>
<text x="240.1" y="54.5" transform="rotate(-90 240.1 54.5)">42</text>
<text x="173.1" y="64.6" transform="rotate(-90 173.1 64.6)">25</text>
<text x="99" y="73.5">2-</text>
<text x="105.3" y="73.5">3</text>
<text x="109.6" y="73.5">6 pin</text>
<text x="48.1" y="80.5">6-M3</text>
<text x="57.5" y="80.5">6 EQS</text>
<text x="85.2" y="83.7">4-</text>
<text x="91.5" y="83.7">4.5 THRU</text>
<text x="213.9" y="79.2">4-M3</text>
<text x="223.4" y="79.2">10 EQS</text>
<text x="66.9" y="113.9">50</text>
<text x="63.1" y="118.9">中空孔徑</text>
<text x="78.7" y="118.9">28</text>
<text x="121.4" y="136.3" transform="rotate(-90 121.4 136.3)">32</text>
<text x="114.9" y="138.8" transform="rotate(-90 114.9 138.8)">22</text>
<text x="128.4" y="146.7" transform="rotate(-90 128.4 146.7)">66</text>
<text x="63.2" y="150.1">38.8</text>
<text x="121.4" y="156" transform="rotate(-90 121.4 156)">34</text>
</g>
<text font-size="2.8" x="228" y="197.8">GIGA Precision Technology Co., Ltd</text>
<g font-size="2.5">
<text x="23.1" y="8.4">1</text>
<text x="72.7" y="8.4">2</text>
<text x="122.7" y="8.4">3</text>
<text x="172.7" y="8.4">4</text>
<text x="222.7" y="8.4">5</text>
<text x="272.7" y="8.4">6</text>
<text x="6.7" y="30.9">A</text>
<text x="288.7" y="30.9">A</text>
<text x="6.7" y="80.9">B</text>
<text x="218.6" y="82.9">P.C.D 45</text>
<text x="288.7" y="80.9">B</text>
<text x="52" y="84.2">P.C.D 45</text>
<text x="6.7" y="130.9">C</text>
<text x="288.7" y="129.9">C</text>
<text x="6.7" y="180.9">D</text>
<text x="23.1" y="203.4">1</text>
<text x="72.7" y="203.4">2</text>
<text x="120.5" y="203.4">3</text>
<text x="178.8" y="203.4">4</text>
</g>
<g font-size="2.4">
<text x="71.4" y="113.9">-0.02</text>
<text x="72.6" y="111.5">0</text>
</g>
<g font-size="1.7">
<text x="204.9" y="203.7">比例 SCALE:1:1.5</text>
<text x="249.3" y="203.8">图纸 1 (共1)</text>
</g>
</svg>
